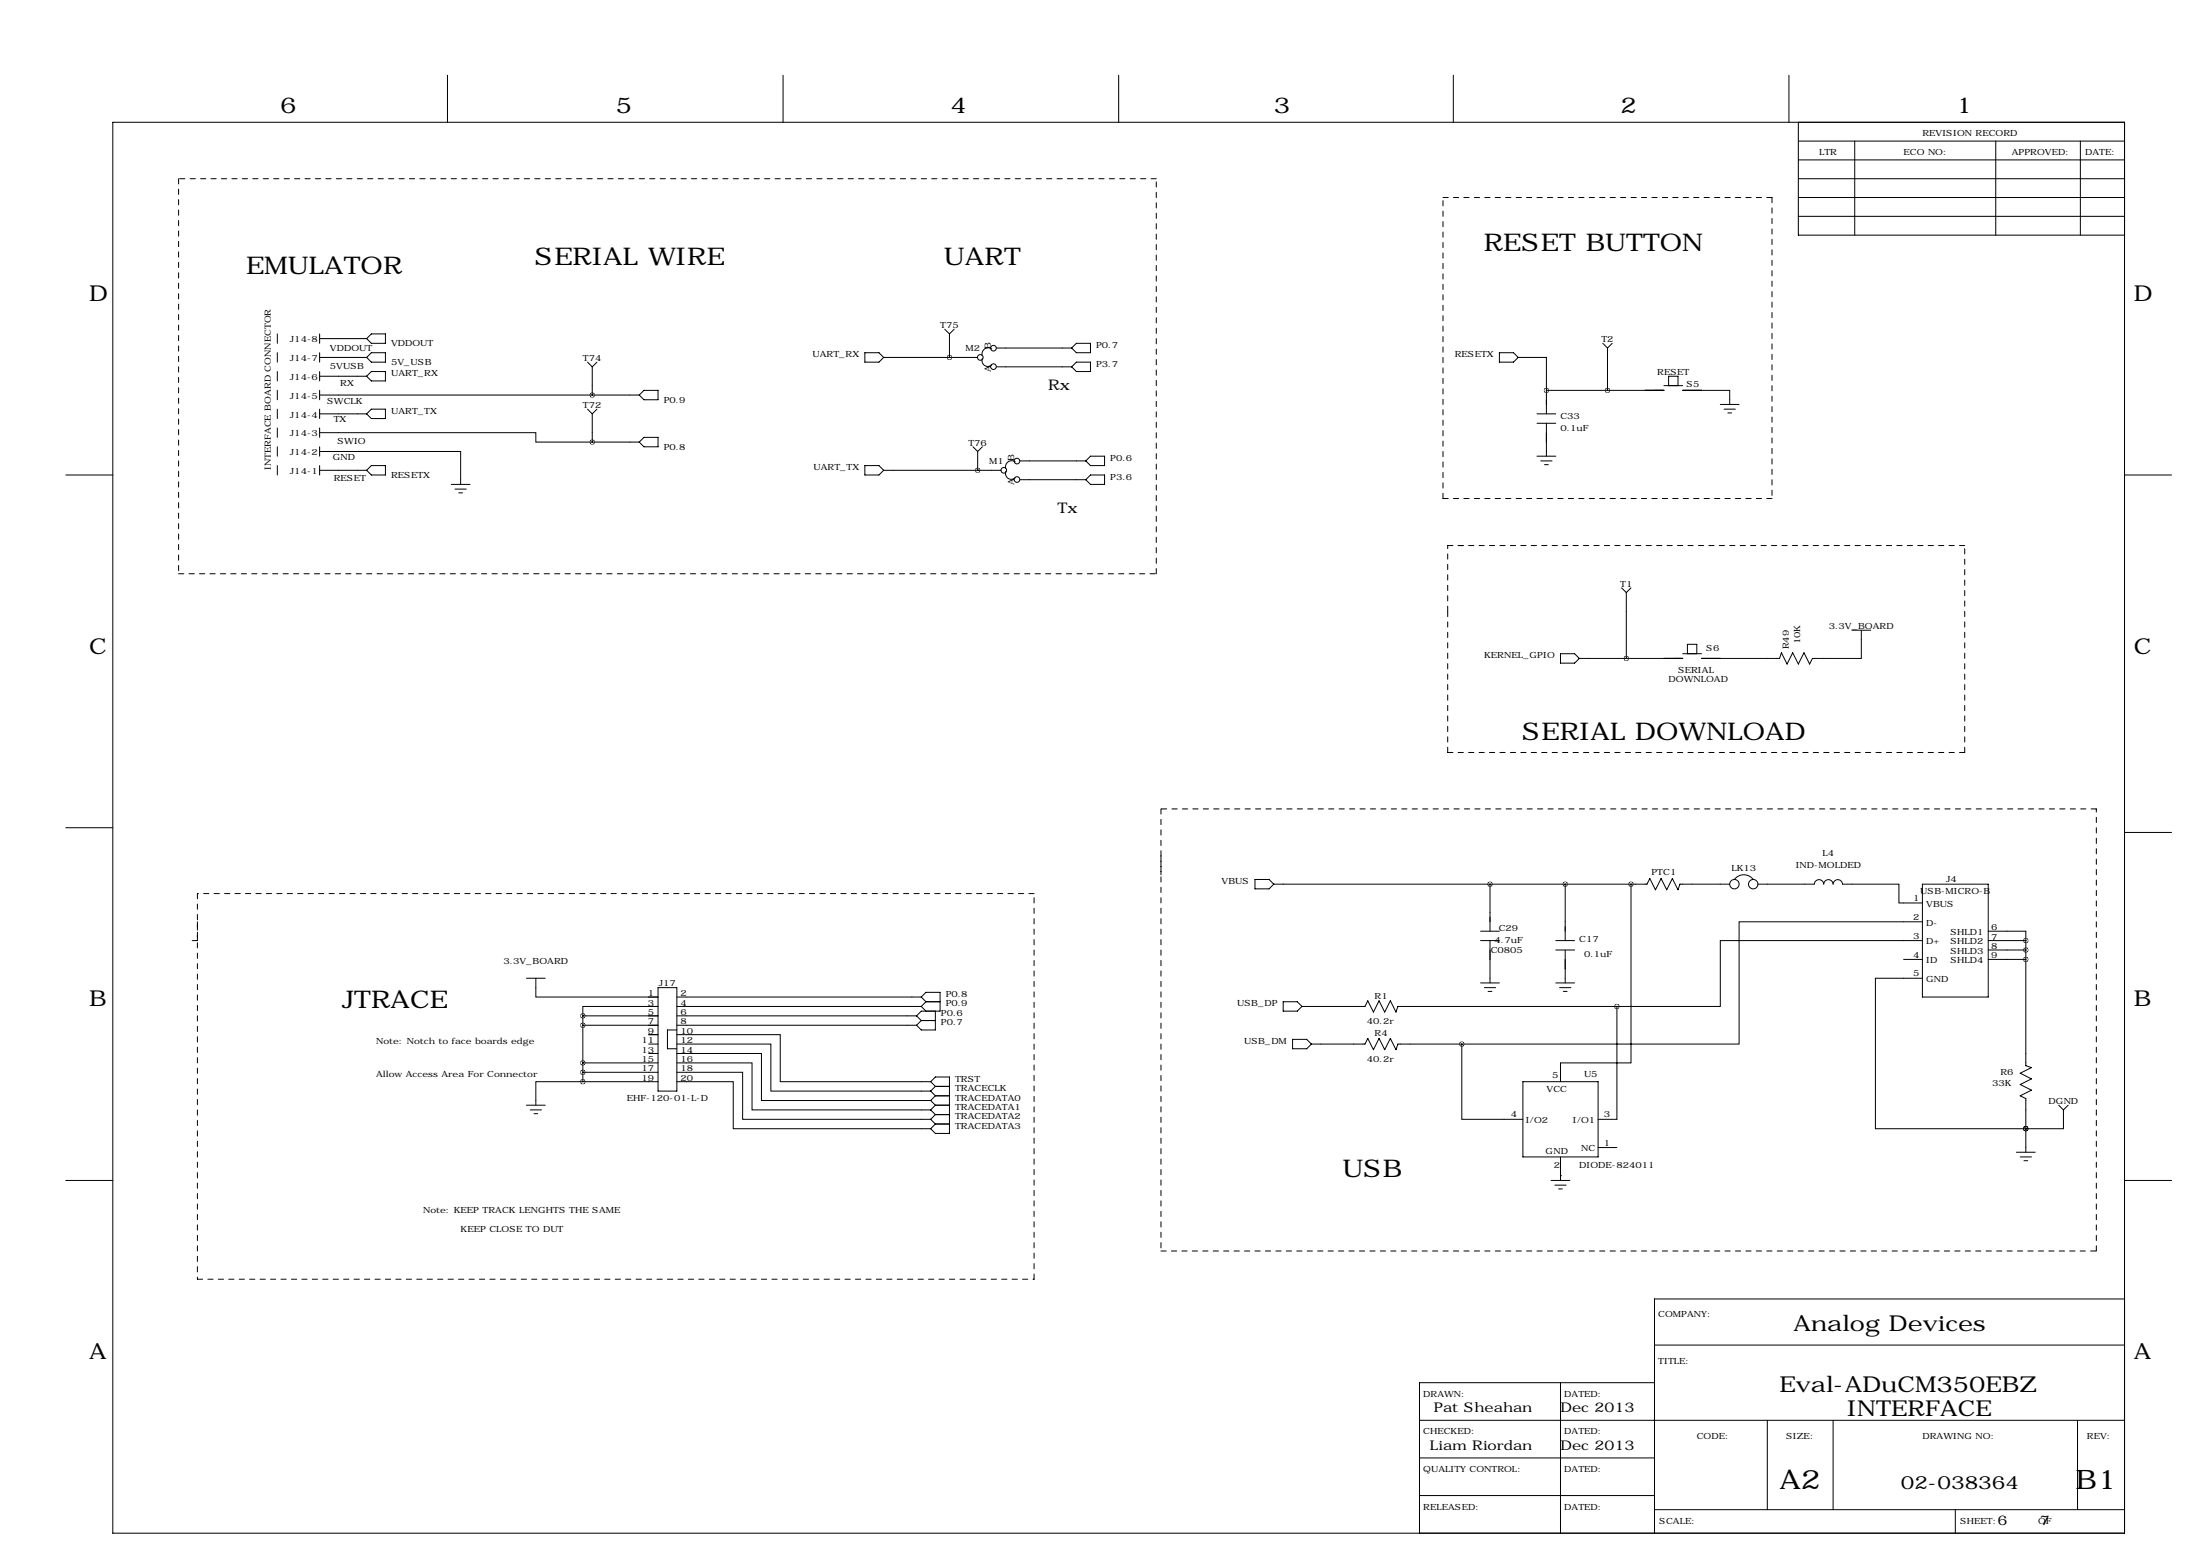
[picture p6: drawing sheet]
<svg xmlns="http://www.w3.org/2000/svg" width="594mm" height="419mm" viewBox="0 0 594 419" stroke-linecap="round" stroke-linejoin="round" font-family="sans-serif">
<g fill="none" stroke="#000" stroke-width=".27" stroke-dasharray="1.4 1.4">
<path d="M48.3 48.3v106.6M312.4 48.3h-264.1M389.9 53.3h88.9M478.8 53.3v81.3M389.9 134.6v-81.3M478.8 134.6h-88.9M48.3 154.9h264.1M312.4 154.9v-106.6M391.2 147.3h5M530.9 147.3h-137.2M391.2 165.1v38.1M391.2 165.1v-17.8"/>
<path d="M313.7 218.4v17.8M391.2 203.2h139.7M530.9 203.2v-55.9M566.4 218.4h-252.7M313.7 231.1v106.7M53.3 248.9v96.5M53.3 241.3v12.7M53.3 254h-2.5M279.4 241.3h-226.1M313.7 337.8h252.7M566.4 337.8v-119.4M53.3 345.4h226.1"/>
<path d="M279.4 345.4v-104.1"/>
</g>
<g fill="none" stroke="#000" stroke-width=".27">
<path d="M30.5 33h543.5v381h-543.5zM120.9 20.3v12.7M211.6 20.3v12.7M302.3 20.3v12.7M392.7 20.3v12.7M483.4 20.3v12.7M485.9 33v30.5h88.1M485.9 38.1h88.1M501.1 38.1v25.4M539.2 38.1v25.4M562.1 38.1v25.4M485.9 48.3h88.1"/>
<path d="M485.9 43.2h88.1M485.9 53.3h88.1M485.9 58.4h88.1M74.9 90.2v2.5M74.9 95.2v2.6M86.4 96.5h12.7M86.4 90.2v2.5M86.4 95.2v2.6M86.4 91.4h12.7M99.1 96.5l1.2-1.3h3.8v2.6h-3.8zM100.3 90.2h3.8v2.5h-3.8l-1.2-1.3zM158.7 97.8l1.3 1.3"/>
<path d="M160 99.1v7.6M161.3 97.8l-1.3 1.3M233.7 95.2h3.8l1.3 1.3-1.3 1.3h-3.8zM238.8 96.5h25.4M255.3 88.9l1.2 1.3M256.5 90.2v6.3M257.8 88.9l-1.3 1.3M265.5 96.8a1.57 1.57 0 0 0 .5 1.9 1.57 1.57 0 0 0 2-.2M268 94.2a1.68 1.68 0 0 0-1.9 0 1.68 1.68 0 0 0-.7 1.8M269.2 99.1h20.4M269.2 94h20.4M289.6 99.1l1.2-1.3h3.8v2.5h-3.8z"/>
<path d="M290.8 92.7h3.8v2.5h-3.8l-1.2-1.2zM405.1 95.2h3.8l1.3 1.3-1.3 1.3h-3.8zM410.2 96.5h7.6v8.9M433.1 92.7l1.2 1.3M434.3 94v11.4M435.6 92.7l-1.3 1.3M74.9 100.3v2.6M74.9 105.4v2.5M74.9 110.5v2.5M74.9 115.6v2.5M86.4 116.8h58.4v2.6h15.2M86.4 100.3v2.6"/>
<path d="M86.4 105.4v2.5M86.4 110.5v2.5M86.4 115.6v2.5M86.4 111.8h12.7M86.4 106.7h86.3M86.4 101.6h12.7M99.1 101.6l1.2-1.3h3.8v2.6h-3.8zM99.1 111.8l1.2-1.3h3.8v2.5h-3.8zM158.7 110.5l1.3 1.3M160 111.8v7.6M160 119.4h12.7M161.3 110.5l-1.3 1.3"/>
<path d="M174 105.4h3.8v2.5h-3.8l-1.3-1.2zM174 118.1h3.8v2.5h-3.8l-1.3-1.2zM415.3 111.8h5.1M415.3 114.3h5.1M417.8 105.4h31.8M417.8 105.4v6.4M417.8 114.3v8.9M449.6 105.4h.1M449.6 104.1h5.1M450.8 104.1v-2.5h2.6v2.5M454.7 105.4h12.7v3.8M464.8 109.2h5.1"/>
<path d="M465.8 110.5h3.1M466.9 111.5h1M17.8 128.3h12.7M74.9 120.6v2.6M74.9 125.7v2.6M86.4 121.9h38.1v8.9M86.4 127h12.7M86.4 120.6v2.6M86.4 125.7v2.6M99.1 127l1.2-1.3h3.8v2.6h-3.8zM121.9 130.8h5.1M122.9 132.1h3.1"/>
<path d="M124 133.1h1M233.7 125.7h3.8l1.3 1.3-1.3 1.3h-3.8zM238.8 127h31.7M262.9 120.6l1.3 1.3M264.2 127h.1M264.2 121.9v5.1M265.4 120.6l-1.2 1.3M271.8 127.2a1.57 1.57 0 0 0 .5 2 1.57 1.57 0 0 0 2-.2M274.3 124.7a1.68 1.68 0 0 0-1.9 0 1.68 1.68 0 0 0-.7 1.8M275.6 129.5h17.8M275.6 124.5h17.8M293.4 129.5l1.2-1.2h3.8v2.5h-3.8z"/>
<path d="M293.4 124.5l1.2-1.3h3.8v2.5h-3.8zM415.3 123.2h5.1M416.3 124.5h3.1M417.3 125.5h1M574 128.3h12.7M438.1 158.8l1.3 1.2M440.7 158.8l-1.3 1.2M421.6 176.5h3.8l1.3 1.3-1.3 1.3h-3.8zM426.7 177.8h28M439.4 160v17.8M454.7 177.8h.1M454.7 176.5h5"/>
<path d="M455.9 176.5v-2.5h2.6v2.5M500.4 170.2h5.1M502.9 170.2v7.6h-13.2l-.8 1.5-1.5-3-1.5 3-1.5-3-1.5 3-1.6-3-.5 1.5h-21.1M17.8 223.5h12.7M339.1 237.5h3.8l1.3 1.3-1.3 1.2h-3.8zM344.2 238.8h100.8l.8-1.6 1.5 3.1 1.5-3.1 1.5 3.1 1.6-3.1 1.5 3.1 .5-1.5h13.5M402.6 238.8v12.7M422.9 238.8v15.2M440.7 238.8v48.2h-19.1v5.1M468.6 237.5a3.2 3.2 0 0 1 5.1 0M475 238.8h15.2M490.2 238.7a1.27 1.27 0 0 1 1.3-1.2 1.27 1.27 0 0 1 1.3 1.3"/>
<path d="M492.8 238.7a1.27 1.27 0 0 1 1.2-1.2 1.27 1.27 0 0 1 1.3 1.3M495.3 238.7a1.27 1.27 0 0 1 1.3-1.2 1.27 1.27 0 0 1 1.2 1.3h15.3v5h6.3M519.4 238.8h17.8v30.4h-17.8zM574 224.8h12.7M400 254h5.1M400 251.5h5.1M402.6 254v11.4M420.4 254h5M420.4 256.5h5M422.9 256.5v8.9M514.3 259.1h5.1M519.4 254h-54.6v17.8h-27.9"/>
<path d="M519.4 248.9h-49.5v33h-74.9M537.2 251.5h10.2v2.5M537.2 254h10.2M537.2 259.1h10.2M537.2 256.5h10.2M547.4 254v33.8l1.5 .5-3.1 1.5 3.1 1.5-3.1 1.6 3.1 1.5-3.1 1.5 1.6 .8v14.4M142.2 264.2h5.1M144.8 264.2v5h33M157.5 274.3h20.3M157.5 276.9h20.3M157.5 274.3v17.8M175.3 279.4h2.5"/>
<path d="M177.8 271.8h-20.3v2.5M177.8 266.7h5.1v27.9h-5.1zM182.9 279.4h27.9v12.7h40.7M182.9 269.2h66M182.9 271.8h66M182.9 274.3h64.7M182.9 276.9h64.7M182.9 278.1h-2.6v5.1h2.6M247.6 274.3l1.3 1.3M248.9 269.2l1.3 1.3M248.9 269.2l1.3-1.2h3.8v5h-5.1l-1.3 1.3M248.9 271.8l1.3 1.2"/>
<path d="M248.9 275.6h3.8M248.9 275.6l-1.3 1.3M250.2 270.5h3.8M250.2 270.5l-1.3 1.3M252.7 273v5.1h-3.8l-1.3-1.2M346.7 270.5h3.8l1.3 1.3-1.3 1.2h-3.8zM351.8 271.8h17l.8-1.5 1.5 3 1.5-3 1.5 3 1.6-3 1.5 3 .5-1.5h59.2M400 265.4h5.1M401.1 266.7h3M402.1 267.7h1M420.4 265.4h5M421.4 266.7h3"/>
<path d="M422.4 267.7h1M436.9 271.8v30.5h-5.1M519.4 264.2h-12.7v40.6h40.7M142.2 298.4h5.1M143.3 299.7h3M157.5 292.1h-12.7v6.3M157.5 287h20.3M157.5 289.6h20.3M157.5 292.1h20.3M175.3 281.9h2.5M175.3 284.5h2.5M182.9 281.9h25.4v12.7h43.2"/>
<path d="M182.9 284.5h22.8v12.7h45.8M182.9 287h20.3v12.7h48.3M182.9 289.6h17.8v12.7h50.8M182.9 292.1h15.2v12.7h53.4M251.5 292.1l1.2-1.3h3.8v15.3h-3.8l-1.2-1.3M251.5 292.1l1.2 1.3M251.5 294.6l1.2 1.3M251.5 297.2l1.2 1.2M251.5 299.7l1.2 1.3M252.7 298.4h3.8M252.7 293.4h3.8M252.7 295.9h3.8"/>
<path d="M252.7 293.4l-1.2 1.2M252.7 295.9l-1.2 1.3M252.7 298.4l-1.2 1.3M349.2 280.7h3.9l1.2 1.2-1.2 1.3h-3.9zM354.3 281.9h14.5l.8-1.5 1.5 3.1 1.5-3.1 1.5 3.1 1.6-3.1 1.5 3.1 .5-1.6h17.3M395 281.9v20.4h16.5M411.5 292.1h20.3v20.3h-20.3zM556.3 298.4l1.2 1.3M557.5 299.7v5.1h-10.1M558.8 298.4l-1.3 1.3M17.8 318.8h12.7M144.3 300.7h1"/>
<path d="M251.5 302.3l1.2 1.2M252.7 301h3.8M252.7 303.5h3.8M252.7 301l-1.2 1.3M252.7 303.5l-1.2 1.3M419.1 318.8h5.1M421.6 317.5h.1M421.6 312.4v6.4M431.8 309.9h5.1M544.8 311.1h5.1M545.8 312.4h3.1M546.9 313.4h1"/>
<path d="M547.4 304.8h.1M574 318.8h12.7M420.1 320h3.1M421.1 321.1h1M574 350.8h-127v63.2M421.6 373.4v40.6M447 363.2h127M447 373.4h-63.5v40.6M383.5 383.5h190.5M383.5 393.7h63.5M477.5 383.5v24.2M495.3 383.5v24.2"/>
<path d="M561.3 383.5v24.2M383.5 403.9h63.5M447 407.7h127M528.3 407.7v6.3"/>
<circle cx="264.9" cy="96.5" r=".76"/>
<circle cx="268.4" cy="94" r=".76"/>
<circle cx="268.4" cy="99" r=".76"/>
<circle cx="271.2" cy="127" r=".76"/>
<circle cx="274.8" cy="129.5" r=".76"/>
<circle cx="274.8" cy="124.5" r=".76"/>
<circle cx="468.6" cy="238.8" r="1.27"/>
<circle cx="473.7" cy="238.8" r="1.27"/>
</g>
<path d="M157.4 274.3a.05 .05 0 0 0 .1 0 .05 .05 0 0 0-.1 0zM157.4 276.9a.05 .05 0 0 0 .1 0 .05 .05 0 0 0-.1 0zM157.4 287a.05 .05 0 0 0 .1 0 .05 .05 0 0 0-.1 0zM157.4 289.6a.05 .05 0 0 0 .1 0 .05 .05 0 0 0-.1 0zM157.4 292.1a.05 .05 0 0 0 .1 0 .05 .05 0 0 0-.1 0zM439.4 177.8a.05 .05 0 0 0 .1 0 .05 .05 0 0 0-.1 0zM160 119.4a.05 .05 0 0 0 .1 0 .05 .05 0 0 0-.1 0zM160 106.7a.05 .05 0 0 0 .1 0 .05 .05 0 0 0-.1 0zM256.5 96.5a.05 .05 0 0 0 .1 0 .05 .05 0 0 0-.1 0zM264.1 127a.05 .05 0 0 0 .1 0 .05 .05 0 0 0-.1 0zM417.8 105.4a.05 .05 0 0 0 .1 0 .05 .05 0 0 0-.1 0zM434.3 105.4a.05 .05 0 0 0 .1 0 .05 .05 0 0 0-.1 0zM402.5 238.8a.05 .05 0 0 0 .1 0 .05 .05 0 0 0-.1 0zM422.9 238.8a.05 .05 0 0 0 .1 0 .05 .05 0 0 0-.1 0zM547.3 254a.05 .05 0 0 0 .1 0 .05 .05 0 0 0-.1 0zM547.3 256.5a.05 .05 0 0 0 .1 0 .05 .05 0 0 0-.1 0zM547.3 259.1a.05 .05 0 0 0 .1 0 .05 .05 0 0 0-.1 0zM440.6 238.8a.05 .05 0 0 0 .1 0 .05 .05 0 0 0-.1 0zM547.3 304.8a.05 .05 0 0 0 .1 0 .05 .05 0 0 0-.1 0zM394.9 281.9a.05 .05 0 0 0 .1 0 .05 .05 0 0 0-.1 0zM547.3 304.8a.05 .05 0 0 0 .1 0 .05 .05 0 0 0-.1 0zM436.8 271.8a.05 .05 0 0 0 .1 0 .05 .05 0 0 0-.1 0z" fill="#000" stroke="#000" stroke-width="1.3"/>
<g font-size="7.3">
<text x="480.8" y="402">A2</text>
<text x="560.8" y="402">B1</text>
</g>
<g font-size="6.6">
<text x="144.5" y="71.5">SERIAL WIRE</text>
<text x="255" y="71.5">UART</text>
<text x="400.9" y="67.7">RESET BUTTON</text>
<text x="66.5" y="74">EMULATOR</text>
<text x="411.3" y="199.7">SERIAL DOWNLOAD</text>
<text x="92.3" y="272.1">JTRACE</text>
<text x="362.7" y="317.8">USB</text>
</g>
<g font-size="5.9">
<text x="75.7" y="30.5">6</text>
<text x="166.4" y="30.5">5</text>
<text x="256.8" y="30.5">4</text>
<text x="344.2" y="30.5">3</text>
<text x="437.9" y="30.5">2</text>
<text x="528.6" y="30.5">1</text>
<text x="24.1" y="81.3">D</text>
<text x="576.6" y="81.3">D</text>
<text x="24.1" y="176.5">C</text>
<text x="576.6" y="176.5">C</text>
<text x="24.1" y="271.8">B</text>
<text x="576.6" y="271.8">B</text>
<text x="484.6" y="359.5">Analog Devices</text>
<text x="24.1" y="367">A</text>
<text x="576.6" y="367">A</text>
<text x="480.8" y="376">Eval-ADuCM350EBZ</text>
<text x="499.1" y="382.3">INTERFACE</text>
</g>
<text font-size="4.9" x="513.6" y="402.2">02-038364</text>
<g font-size="4">
<text x="283.2" y="105.4">Rx</text>
<text x="285.8" y="138.4">Tx</text>
</g>
<g font-size="3.6">
<text x="387.4" y="381.3">Pat Sheahan</text>
<text x="421.6" y="381.3">Dec 2013</text>
<text x="386.4" y="391.5">Liam Riordan</text>
<text x="421.6" y="391.5">Dec 2013</text>
<text x="539.8" y="411.8">6</text>
<text x="551.2" y="411.8">7</text>
</g>
<g font-size="2.3">
<text x="491.5" y="41.9">LTR</text>
<text x="514.4" y="41.9">ECO NO:</text>
<text x="519.4" y="36.8">REVISION RECORD</text>
<text x="543.6" y="41.9">APPROVED:</text>
<text x="563.4" y="41.9">DATE:</text>
<text x="254" y="88.6">T75</text>
<text x="78.3" y="92.4">J14-8</text>
<text x="89.2" y="94.7">VDDOUT</text>
<text x="105.7" y="93.5">VDDOUT</text>
<text x="260.9" y="94.7">M2</text>
<text x="267.7" y="94.1" transform="rotate(-90 267.7 94.1)">B</text>
<text x="296.2" y="94">P0.7</text>
<text x="432.7" y="92.4">T2</text>
<text x="78.3" y="97.5">J14-7</text>
<text x="89.2" y="99.6">5VUSB</text>
<text x="105.7" y="98.5">5V_USB</text>
<text x="105.7" y="101.6">UART_RX</text>
<text x="157.5" y="97.5">T74</text>
<text x="219.5" y="96.5">UART_RX</text>
<text x="267.7" y="100.5" transform="rotate(-90 267.7 100.5)">A</text>
<text x="296.2" y="99.1">P3.7</text>
<text x="393.1" y="96.5">RESETX</text>
<text x="447.8" y="101.3">RESET</text>
<text x="78.3" y="107.7">J14-5</text>
<text x="78.3" y="102.6">J14-6</text>
<text x="91.9" y="104.1">RX</text>
<text x="455.7" y="104.4">S5</text>
<text x="78.3" y="112.8">J14-4</text>
<text x="88.4" y="109.2">SWCLK</text>
<text x="105.7" y="111.8">UART_TX</text>
<text x="157.5" y="110.2">T72</text>
<text x="179.3" y="108.7">P0.9</text>
<text x="421.6" y="113">C33</text>
<text x="78.3" y="117.8">J14-3</text>
<text x="90.2" y="114">TX</text>
<text x="91.2" y="119.9">SWIO</text>
<text x="421.6" y="116.3">0.1uF</text>
<text x="78.3" y="122.9">J14-2</text>
<text x="89.9" y="124.2">GND</text>
<text x="179.3" y="121.4">P0.8</text>
<text x="261.7" y="120.4">T76</text>
<text x="267.3" y="125.2">M1</text>
<text x="274.1" y="124.6" transform="rotate(-90 274.1 124.6)">B</text>
<text x="300" y="124.5">P0.6</text>
<text x="73.1" y="127" transform="rotate(-90 73.1 127)">INTERFACE BOARD CONNECTOR</text>
<text x="78.3" y="128">J14-1</text>
<text x="90.2" y="129.8">RESET</text>
<text x="105.7" y="129">RESETX</text>
<text x="219.8" y="127">UART_TX</text>
<text x="274.1" y="131" transform="rotate(-90 274.1 131)">A</text>
<text x="300" y="129.5">P3.6</text>
<text x="437.8" y="158.5">T1</text>
<text x="486.4" y="174" transform="rotate(-90 486.4 174)">10K</text>
<text x="494.2" y="169.9">3.3V_BOARD</text>
<text x="401" y="177.8">KERNEL_GPIO</text>
<text x="461" y="175.8">S6</text>
<text x="483.3" y="175.4" transform="rotate(-90 483.3 175.4)">R49</text>
<text x="450.9" y="184.1">DOWNLOAD</text>
<text x="453.4" y="181.6">SERIAL</text>
<text x="492.4" y="231.1">L4</text>
<text x="330.1" y="238.8">VBUS</text>
<text x="446.2" y="236.2">PTC1</text>
<text x="467.8" y="235.2">LK13</text>
<text x="485.2" y="234.4">IND-MOLDED</text>
<text x="525.9" y="238.3">J4</text>
<text x="517" y="243.3">1</text>
<text x="518.8" y="241.3">USB-MICRO-B</text>
<text x="520.4" y="244.8">VBUS</text>
<text x="404.9" y="251.5">C29</text>
<text x="517" y="248.4">2</text>
<text x="520.4" y="249.9">D-</text>
<text x="538" y="251.2">6</text>
<text x="402.8" y="257.3">C0805</text>
<text x="403.8" y="254.7">4.7uF</text>
<text x="426.7" y="254.3">C17</text>
<text x="517" y="253.5">3</text>
<text x="520.4" y="255">D+</text>
<text x="527" y="252.5">SHLD1</text>
<text x="527" y="255">SHLD2</text>
<text x="527" y="257.5">SHLD3</text>
<text x="538" y="253.7">7</text>
<text x="538" y="256.3">8</text>
<text x="136" y="260.4">3.3V_BOARD</text>
<text x="428" y="258.6">0.1uF</text>
<text x="517" y="258.6">4</text>
<text x="517" y="263.7">5</text>
<text x="520.4" y="260.1">ID</text>
<text x="527" y="260.1">SHLD4</text>
<text x="538" y="258.8">9</text>
<text x="175.1" y="269">1</text>
<text x="178" y="266.2">J17</text>
<text x="183.9" y="269">2</text>
<text x="255.5" y="269.2">P0.8</text>
<text x="371.4" y="269.6">R1</text>
<text x="520.4" y="265.2">GND</text>
<text x="175.1" y="271.5">3</text>
<text x="175.1" y="274.1">5</text>
<text x="183.9" y="271.5">4</text>
<text x="183.9" y="274.1">6</text>
<text x="254.3" y="274.3">P0.6</text>
<text x="255.5" y="271.8">P0.9</text>
<text x="334.3" y="271.8">USB_DP</text>
<text x="101.6" y="281.9">Note: Notch to face boards edge</text>
<text x="173.4" y="281.7">11</text>
<text x="175.1" y="276.6">7</text>
<text x="175.1" y="279.1">9</text>
<text x="183.9" y="276.6">8</text>
<text x="183.9" y="279.1">10</text>
<text x="183.9" y="281.7">12</text>
<text x="254.3" y="276.9">P0.7</text>
<text x="336.1" y="281.9">USB_DM</text>
<text x="369.3" y="276.5">40.2r</text>
<text x="371.4" y="279.8">R4</text>
<text x="173.4" y="284.2">13</text>
<text x="173.4" y="286.8">15</text>
<text x="183.9" y="284.2">14</text>
<text x="183.9" y="286.8">16</text>
<text x="369.3" y="286.7">40.2r</text>
<text x="101.6" y="290.8">Allow Access Area For Connector</text>
<text x="173.4" y="289.3">17</text>
<text x="173.4" y="291.8">19</text>
<text x="183.9" y="289.3">18</text>
<text x="183.9" y="291.8">20</text>
<text x="258.1" y="292.1">TRST</text>
<text x="419.4" y="291.1">5</text>
<text x="428" y="290.8">U5</text>
<text x="538.3" y="293.4">33K</text>
<text x="540.5" y="290.3">R6</text>
<text x="169.3" y="297.4">EHF-120-01-L-D</text>
<text x="258.1" y="294.6">TRACECLK</text>
<text x="258.1" y="297.2">TRACEDATA0</text>
<text x="258.1" y="299.7">TRACEDATA1</text>
<text x="417.9" y="294.9">VCC</text>
<text x="553.5" y="298.2">DGND</text>
<text x="258.1" y="302.3">TRACEDATA2</text>
<text x="258.1" y="304.8">TRACEDATA3</text>
<text x="408.2" y="301.8">4</text>
<text x="412.2" y="303.3">I/O2</text>
<text x="425" y="303.3">I/O1</text>
<text x="433.3" y="301.8">3</text>
<text x="417.6" y="311.6">GND</text>
<text x="427.2" y="310.9">NC</text>
<text x="433.3" y="309.4">1</text>
<text x="419.9" y="315.5">2</text>
<text x="426.7" y="315.5">DIODE-824011</text>
<text x="114.3" y="327.7">Note: KEEP TRACK LENGHTS THE SAME</text>
<text x="124.5" y="332.7">KEEP CLOSE TO DUT</text>
<text x="448.1" y="355.6">COMPANY:</text>
<text x="448.1" y="368.3">TITLE:</text>
<text x="384.6" y="377.2">DRAWN:</text>
<text x="422.7" y="377.2">DATED:</text>
<text x="384.6" y="387.3">CHECKED:</text>
<text x="422.7" y="387.3">DATED:</text>
<text x="458.5" y="388.6">CODE:</text>
<text x="482.6" y="388.6">SIZE:</text>
<text x="519.4" y="388.6">DRAWING NO:</text>
<text x="563.9" y="388.6">REV:</text>
<text x="384.6" y="397.5">QUALITY CONTROL:</text>
<text x="422.7" y="397.5">DATED:</text>
<text x="384.6" y="407.7">RELEASED:</text>
<text x="422.7" y="407.7">DATED:</text>
<text x="448.3" y="411.5">SCALE:</text>
<text x="529.6" y="411.5">SHEET:</text>
<text x="550.7" y="411.5">OF</text>
</g>
</svg>
